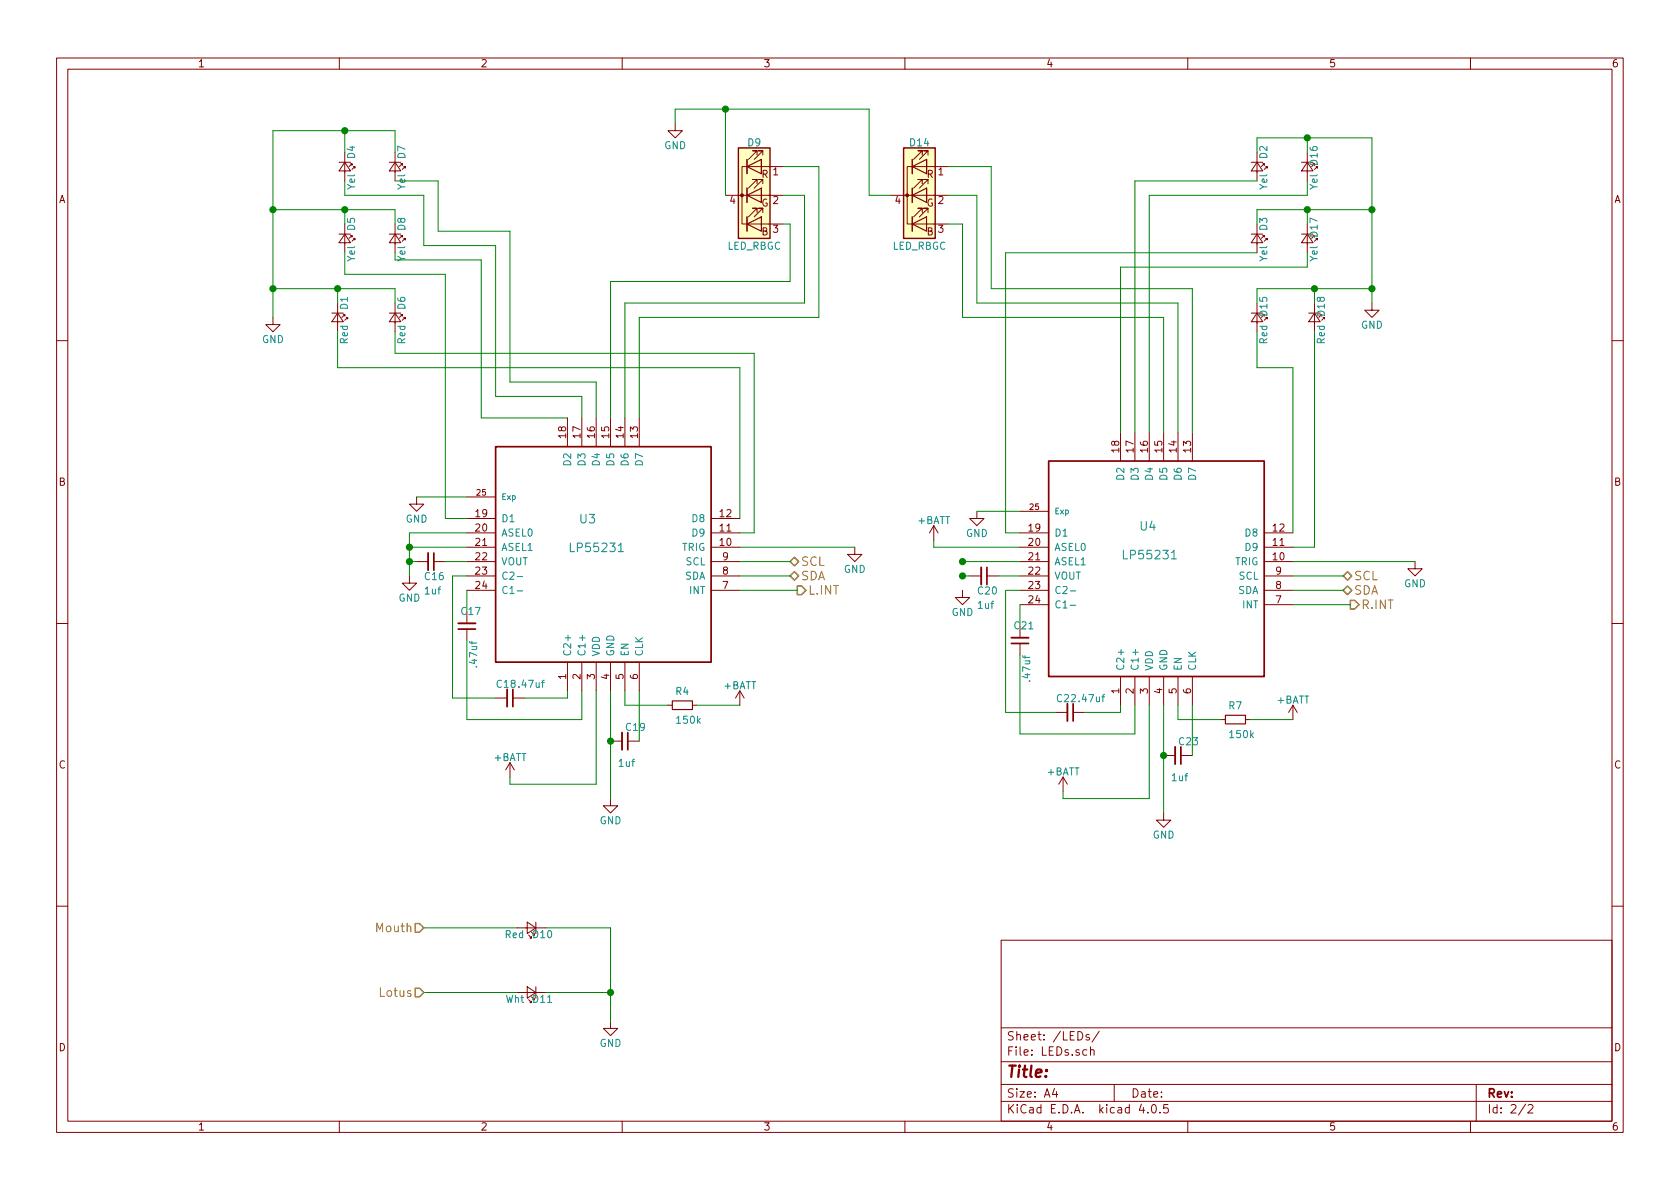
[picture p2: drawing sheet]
<svg xmlns="http://www.w3.org/2000/svg" width="297mm" height="210mm" viewBox="0 0 297 210" stroke-linecap="round" stroke-linejoin="round" font-family="sans-serif">
<g fill="none" stroke="#840000" stroke-width=".18">
<path d="M10 10.3h277v189.9h-277zM12 12.2h273v186.1h-273zM60 10.3v1.9M110 10.3v1.9M160 10.3v1.9M210 10.3v1.9M260 10.3v1.9M59.9 28.7h2.1M61 28.7l1 1.5h-2.1zM61 26.9v5.1M61 39.6v5.1M62 29h.2v.2v-.2l-.5 .5"/>
<path d="M62.5 29.5h.2v.2v-.2l-.5 .5M68.8 28.7h2.1M69.8 28.7l1.1 1.5h-2.1zM69.8 26.9v5.1M69.8 39.6v5.1M70.9 29h.2v.2v-.2l-.5 .5M71.4 29.5h.2v.2v-.2l-.5 .5M119.4 21.8v1.3h1.2l-1.2 1.3-1.3-1.3h1.3M128.3 34.5h10.1M132.1 33.3v2.5M132.1 28.2v2.5M132.1 39.6h6.3"/>
<path d="M132.1 38.3v2.6M133.9 37.6v-.8h-.8h.8l-1.6 1.5M133.9 32.5v-.8h-.8h.8l-1.6 1.6M133.9 27.4v-.7h-.8h.8l-1.6 1.5M134.6 33.3v2.5zM134.6 33.3h.1M134.6 28.2v2.5zM134.6 28.2h.1M134.9 37.6v-.8h-.8h.8l-1.6 1.5M134.9 32.5v-.8h-.8h.8l-1.6 1.6M134.9 27.4v-.7h-.8h.8l-1.6 1.5M138.4 29.5h-7.2v10.1h1.1"/>
<path d="M157.5 34.5h10.1M161.3 33.3v2.5M161.3 28.2v2.5M161.3 39.6h6.3M161.3 38.3v2.6M163.1 37.6v-.8h-.8h.8l-1.6 1.5M163.1 32.5v-.8h-.8h.8l-1.6 1.6M163.1 27.4v-.7h-.8h.8l-1.6 1.5M163.8 33.3v2.5zM163.8 33.3h.1M163.8 28.2v2.5zM163.8 28.2h.1"/>
<path d="M164.1 37.6v-.8h-.8h.8l-1.5 1.5M164.1 32.5v-.8h-.8h.8l-1.5 1.6M164.1 27.4v-.7h-.8h.8l-1.5 1.5M167.6 29.5h-7.2v10.1h1.1M221.2 28.7h2.1M222.2 28.7l1.1 1.5h-2.1zM222.2 26.9v5.1M222.2 39.6v5.1M223.3 29h.2v.2v-.2l-.5 .5M223.8 29.5h.2v.2v-.2l-.5 .5M230.1 28.7h2.1M231.1 28.7l1.1 1.5h-2.1z"/>
<path d="M231.1 28.7v3.3M232.7 29.5h.2v.2v-.2l-.5 .5M48.3 56.1v1.3h1.2l-1.2 1.3-1.3-1.3h1.3M58.7 55.4h2M59.7 55.4l1 1.5h-2zM59.7 53.6v5.1M59.9 41.4h2.1M60.7 55.6h.3v.3v-.3l-.5 .5M61 41.4l1 1.5h-2.1zM61.2 56.1h.3v.3v-.3l-.5 .5M62 41.7h.2v.2v-.2l-.5 .5M62.5 42.2h.2v.2v-.2l-.5 .5"/>
<path d="M68.8 55.4h2.1M68.8 41.4h2.1M69.8 55.4l1.1 1.5h-2.1zM69.8 41.4l1.1 1.5h-2.1zM69.8 53.6v5.1M70.9 55.6h.2v.3v-.3l-.5 .5M70.9 41.7h.2v.2v-.2l-.5 .5M71.4 56.1h.2v.3v-.3l-.5 .5M71.4 42.2h.2v.2v-.2l-.5 .5M221.2 55.4h2.1M221.2 41.4h2.1M222.2 55.4l1.1 1.5h-2.1z"/>
<path d="M222.2 41.4l1.1 1.5h-2.1zM222.2 55.4v3.3M223.3 41.7h.2v.2v-.2l-.5 .5M223.8 56.1h.2v.3v-.3l-.5 .5M223.8 42.2h.2v.2v-.2l-.5 .5M230.1 41.4h2.1M231.1 41.4l1.1 1.5h-2.1zM231.1 41.4v3.3M231.4 55.4h2M232.4 55.4l1 1.5h-2zM232.4 55.4v3.3M232.7 42.2h.2v.2v-.2l-.5 .5"/>
<path d="M233.9 56.1h.3v.3v-.3l-.5 .5M242.6 53.6v1.3h1.2l-1.2 1.2-1.3-1.2h1.3M10 60.2h2M100.3 73.9v5.1M102.9 73.9v5.1M105.4 73.9v5.1M107.9 73.9v5.1M110.5 73.9v5.1M113 73.9v5.1M198.1 76.4v5.1M200.7 76.4v5.1M203.2 76.4v5.1"/>
<path d="M205.7 76.4v5.1M208.3 76.4v5.1M210.8 76.4v5.1M285 60.2h2M73.7 87.9v1.2h1.2l-1.2 1.3-1.3-1.3h1.3M73.7 99.3h2M76.7 99.3h2M82.5 99.3h5.1M82.5 96.8h5.1M82.5 94.2h5.1M82.5 87.9h5.1M82.5 91.7h5.1"/>
<path d="M125.7 99.3h5.1M125.7 96.8h5.1M125.7 94.2h5.1M125.7 91.7h5.1M151.1 96.8v1.2h1.3l-1.3 1.3-1.2-1.3h1.2M165.1 93l-.8 1.2M165.1 93v2.5M165.1 93l.8 1.2M172.7 90.4v1.3h1.3l-1.3 1.3-1.3-1.3h1.3M180.3 90.4h5.1M180.3 99.3h5.1M180.3 96.8h5.1"/>
<path d="M180.3 94.2h5.1M223.5 99.3h5.1M223.5 96.8h5.1M223.5 94.2h5.1M250.2 99.3v1.3h1.3l-1.3 1.2-1.3-1.2h1.3M10 110.3h2M72.4 101.8v1.3h1.3l-1.3 1.3-1.3-1.3h1.3M82.5 104.4h5.1M82.5 101.8h5.1M82.5 108.2v2M82.5 111.2v2.1M100.3 117.1v5.1"/>
<path d="M102.9 117.1v5.1M105.4 117.1v5.1M107.9 117.1v5.1M110.5 117.1v5.1M113 117.1v5.1M125.7 104.4h5.1M125.7 101.8h5.1M170.2 104.4v1.3h1.2l-1.2 1.2-1.3-1.2h1.3M171.4 101.8h2.1M174.5 101.8h2M180.3 106.9h5.1M180.3 104.4h5.1"/>
<path d="M180.3 101.8h5.1M180.3 110.7v2.1M180.3 113.8v2M198.1 119.6v5.1M200.7 119.6v5.1M203.2 119.6v5.1M205.7 119.6v5.1M208.3 119.6v5.1M210.8 119.6v5.1M223.5 106.9h5.1M223.5 104.4h5.1M223.5 101.8h5.1"/>
<path d="M285 110.3h2M87.6 123.4h2.1M90.2 134.9l-.8 1.2M90.2 134.9v2.5M90.2 134.9l.7 1.2M90.7 123.4h2M107.9 131.1h2.1M111 131.1h2M118.1 124.7h.8M122.4 124.7h.8M130.8 122.2l-.8 1.2M130.8 122.2v2.5"/>
<path d="M130.8 122.2l.8 1.2M186.7 126h2M188 137.4l-.8 1.3M188 137.4v2.5M188 137.4l.7 1.3M189.7 126h2.1M205.7 133.6h2.1M208.8 133.6h2M215.9 127.2h.8M220.2 127.2h.8M228.6 124.7l-.8 1.3M228.6 124.7v2.5"/>
<path d="M228.6 124.7l.8 1.3M107.9 141.2v1.3h1.3l-1.3 1.3-1.2-1.3h1.2M205.7 143.8v1.2h1.3l-1.3 1.3-1.2-1.3h1.2M10 160.2h2M91.4 164.1h3.3M91.4 175.5h3.3M93.2 163.1l1.5 1-1.5 1zM93.2 174.5l1.5 1-1.5 1zM93.5 165.3l.5 .6h-.3h.3v-.3M93.5 176.8l.5 .5h-.3h.3v-.3M94.7 163.1v2M94.7 174.5v2"/>
<path d="M177 166.3h108v32h-108zM285 160.2h2M60 198.3v1.9M107.9 180.6v1.3h1.3l-1.3 1.2-1.2-1.2h1.2M110 198.3v1.9M160 198.3v1.9M177 194.8h108M177 191.8h108M177 187.8h108M177 181.8h108M186.4 192.5l-.3 1h.9M186.8 193v1"/>
<path d="M192.2 185.7l-.5-.1-.3 .3 .1 .6 .2 .1 .5-.1M192.6 183a.37 .37 0 0 0-.6 .1l.1 .3 .5 .1 .1 .1-.3 .3-.4-.1M192.8 185.7l.2-.1 .4 .1v.9M192.8 185.1v1.5M194.4 182.3l-1.3 2M197 191.8v3M201.8 195.2l-.4 1.1h1M202.9 196.7v.1M203.8 195.4l.1-.1a.81 .81 0 0 1 .6 .6 .81 .81 0 0 1-.3 .8l-.1 .1a.8 .8 0 0 1-.6-.6 .8 .8 0 0 1 .3-.8zM205.1 196.7v.1M206.5 195.3h-.7l-.1 .7 .2-.1 .5 .1 .2 .2-.1 .5-.2 .1-.6-.1M210 198.3v1.9"/>
<path d="M260 198.3v1.9M261 191.8v6.5M269.7 195.2l-1.2 2M270.2 195.5l.2-.2h.4l.2 .5-.9 1h.9"/>
</g>
<path d="M87.6 79h38.1v38.1h-38.1zM76.7 97.8v3M185.4 81.5h38.1v38.1h-38.1zM81 111.2h3.1M174.5 100.3v3.1M178.8 113.8h3.1M90.7 121.9v3.1M111 129.5v3.1M189.7 124.5v3M208.8 132.1v3" fill="none" stroke="#840000" stroke-width=".3"/>
<path d="M109.3 97.6h.9M207.1 98.8h.9M91.4 104.5h1M91.4 101.9h1M189.2 104.5h1M189.2 107h1" fill="none" stroke="#008484" stroke-width=".18"/>
<path d="M75.7 97.8v3M81 110.2h3.1M173.5 100.3v3.1M178.8 112.8h3.1M89.7 121.9v3.1M110 129.5v3.1M188.7 124.5v3M207.8 132.1v3" fill="none" stroke="#840000" stroke-width=".33"/>
<path d="M139.7 99.3l.8-.8 .7 .8-.7 .8zM139.7 101.8l.8-.7 .7 .7-.7 .8zM141 103.6h.7l.8 .8-.8 .8h-.7zM237.5 101.8l.8-.7 .7 .7-.7 .8zM237.5 104.4l.8-.8 .7 .8-.7 .8zM238.8 106.2h.7l.8 .7-.8 .8h-.7zM73.4 163.3h.8l.7 .8-.7 .7h-.8zM73.4 174.7h.8l.7 .8-.7 .8h-.8z" fill="none" stroke="#848400" stroke-width=".25"/>
<g fill="none" stroke="#840000" stroke-width=".2">
<path d="M132.1 39.6l2.5-1.3v2.6zM132.1 34.5l2.5-1.2v2.5zM132.1 29.5l2.5-1.3v2.5zM132.1 28.2v2.5M132.1 33.3v2.5M132.1 38.3v2.6M161.3 39.6l2.5-1.3v2.6zM161.3 34.5l2.5-1.2v2.5zM161.3 29.5l2.5-1.3v2.5zM161.3 28.2v2.5M161.3 33.3v2.5M161.3 38.3v2.6"/>
<path d="M118.9 123.9h3.5v1.6h-3.5zM216.7 126.5h3.5v1.5h-3.5z"/>
</g>
<g fill="#ffffc2" stroke="#ffffc2" stroke-width=".18">
<path d="M130.6 26.2h5.5v16h-5.5z"/>
<path d="M159.8 26.2h5.6v16h-5.6z"/>
</g>
<path d="M130.6 26.2h5.5v16h-5.5zM159.8 26.2h5.6v16h-5.6z" fill="none" stroke="#840000" stroke-width=".25"/>
<g fill="#840000" stroke="#840000" stroke-width=".18">
<circle cx="131.2" cy="34.5" r=".25"/>
<circle cx="160.4" cy="34.5" r=".25"/>
</g>
<g fill="none" stroke="#008400" stroke-width=".18">
<path d="M128.3 19.3v15.2M48.3 37.1h21.5v2.5M61 32v2.5h13.9v8.9h12.7v26.7h15.3v3.8M61 23.1v3.8M61 37.1v2.5M69.8 26.9v-3.8h-21.5v33M69.8 32h7.7v8.9h12.7v26.7h15.2v6.3M119.4 21.8v-2.5h34.3v15.2h3.8M138.4 29.5h6.4v26.6h-31.8v17.8M138.4 34.5h3.8v19.1h-31.7v20.3M138.4 39.6h1.3v10.2h-31.8v24.1M167.6 29.5h7.7v21.5h35.5v25.4"/>
<path d="M167.6 39.6h2.6v16.5h35.5v20.3M167.6 34.5h5.1v19.1h35.6v22.8M222.2 32h-21.5v44.4M222.2 26.9v-2.5h20.4v29.2M231.1 32v2.5h-27.9v41.9M231.1 24.4v2.5M231.1 37.1v2.5M242.6 37.1h-20.4v2.5M48.3 51h21.5v2.6M59.7 51v2.6M59.7 58.7v6.3h71.1v26.7M61 44.7v3.8h17.7v43.2h3.8"/>
<path d="M69.8 58.7v3.8h63.5v31.7h-2.5M69.8 46h15.3v27.9h15.2M222.2 44.7h-44.4v49.5h2.5M222.2 58.7v6.3h6.4v29.2M231.1 44.7v2.5h-33v29.2M232.4 58.7v38.1h-3.8M232.4 51v2.6M242.6 51h-20.4v2.6M72.4 99.3h1.3M72.4 96.8h10.1M73.7 87.9h8.8M78.7 99.3h3.8"/>
<path d="M82.5 94.2h-10.1v7.6M130.8 99.3h8.9M130.8 96.8h20.3M165.1 95.5v1.3h15.2M170.2 99.3h10.1M172.7 90.4h7.6M228.6 99.3h21.6M82.5 113.3v13.9h20.4v-5M82.5 101.8h-2.5v21.6h7.6M82.5 104.4v3.8M130.8 104.4h10.2M130.8 101.8h8.9"/>
<path d="M170.2 101.8h1.2M176.5 101.8h3.8M180.3 104.4h-2.5v21.6h8.9M180.3 115.8v14h20.4v-5.1M180.3 106.9v3.8M228.6 104.4h8.9M228.6 101.8h8.9M228.6 106.9h10.2M100.3 122.2v1.2h-7.6M105.4 122.2v16.5h-15.2v-1.3M107.9 122.2v19M110.5 122.2v2.5h7.6"/>
<path d="M113 122.2v8.9M123.2 124.7h7.6M198.1 124.7v1.3h-6.3M203.2 124.7v16.5h-15.2v-1.3M205.7 124.7v19.1M208.3 124.7v2.5h7.6M210.8 124.7v8.9M221 127.2h7.6M74.9 164.1h16.5M74.9 175.5h16.5M96.5 164.1h11.4v16.5M96.5 175.5h11.4"/>
</g>
<g fill="#008400" stroke="#008400" stroke-width=".25">
<circle cx="128.3" cy="19.3" r=".51"/>
<circle cx="205.7" cy="133.6" r=".51"/>
<circle cx="170.2" cy="99.3" r=".51"/>
<circle cx="170.2" cy="101.8" r=".51"/>
<circle cx="108" cy="131.1" r=".51"/>
<circle cx="72.4" cy="96.8" r=".51"/>
<circle cx="72.4" cy="99.3" r=".51"/>
<circle cx="108" cy="175.5" r=".51"/>
<circle cx="61" cy="23.1" r=".51"/>
<circle cx="48.3" cy="37.1" r=".51"/>
<circle cx="61" cy="37.1" r=".51"/>
<circle cx="48.3" cy="51" r=".51"/>
<circle cx="59.7" cy="51" r=".51"/>
<circle cx="231.1" cy="24.4" r=".51"/>
<circle cx="242.6" cy="37.1" r=".51"/>
<circle cx="231.1" cy="37.1" r=".51"/>
<circle cx="242.6" cy="51" r=".51"/>
<circle cx="232.4" cy="51" r=".51"/>
</g>
<text font-size="2.8" fill="#840000" x="178" y="190.5">Title:</text>
<g font-size="2.1" fill="#008484">
<text x="102.5" y="92.6">U3</text>
<text x="201.6" y="93.8">U4</text>
<text x="101.2" y="97.6">LP55231</text>
<text x="199" y="98.9">LP55231</text>
</g>
<g font-size="2.1" fill="#848400">
<text x="141.6" y="100.1">SCL</text>
<text x="141.6" y="102.6">SDA</text>
<text x="142.9" y="105.2">L.INT</text>
<text x="239.4" y="102.6">SCL</text>
<text x="239.4" y="105.2">SDA</text>
<text x="240.7" y="107.7">R.INT</text>
<text x="66.6" y="164.8">Mouth</text>
<text x="67.2" y="176.3">Lotus</text>
</g>
<g font-size="2.1" fill="#840000">
<text x="178" y="184">Sheet: /LEDs/</text>
<text x="178" y="186.7">File: LEDs.sch</text>
<text x="178" y="196.9">KiCad E.D.A. kicad 4.0.5</text>
<text x="178" y="194.1">Size: A4</text>
<text x="200" y="194.1">Date:</text>
<text x="263" y="194.1">Rev:</text>
<text x="263" y="196.9">Id: 2/2</text>
</g>
<g font-size="1.8" fill="#840000">
<text x="35" y="11.9">1</text>
<text x="85" y="11.9">2</text>
<text x="135" y="11.9">3</text>
<text x="185" y="11.9">4</text>
<text x="235" y="11.9">5</text>
<text x="285" y="11.9">6</text>
<text x="10.4" y="35.9">A</text>
<text x="134.6" y="31.4">R</text>
<text x="136.7" y="31">1</text>
<text x="163.8" y="31.4">R</text>
<text x="165.9" y="31">1</text>
<text x="285.4" y="35.9">A</text>
<text x="129.1" y="36.1">4</text>
<text x="134.6" y="36.5">G</text>
<text x="134.6" y="41.6">B</text>
<text x="136.7" y="36.1">2</text>
<text x="136.7" y="41.1">3</text>
<text x="158.3" y="36.1">4</text>
<text x="163.8" y="36.5">G</text>
<text x="163.8" y="41.6">B</text>
<text x="165.9" y="36.1">2</text>
<text x="165.9" y="41.1">3</text>
<text x="100.1" y="77.4" transform="rotate(-90 100.1 77.4)">18</text>
<text x="102.6" y="77.4" transform="rotate(-90 102.6 77.4)">17</text>
<text x="105.2" y="77.4" transform="rotate(-90 105.2 77.4)">16</text>
<text x="107.7" y="77.4" transform="rotate(-90 107.7 77.4)">15</text>
<text x="110.2" y="77.4" transform="rotate(-90 110.2 77.4)">14</text>
<text x="112.8" y="77.4" transform="rotate(-90 112.8 77.4)">13</text>
<text x="197.9" y="80" transform="rotate(-90 197.9 80)">18</text>
<text x="200.4" y="80" transform="rotate(-90 200.4 80)">17</text>
<text x="202.9" y="80" transform="rotate(-90 202.9 80)">16</text>
<text x="205.5" y="80" transform="rotate(-90 205.5 80)">15</text>
<text x="208" y="80" transform="rotate(-90 208 80)">14</text>
<text x="210.6" y="80" transform="rotate(-90 210.6 80)">13</text>
<text x="10.4" y="85.9">B</text>
<text x="285.4" y="85.9">B</text>
<text x="84.1" y="94">20</text>
<text x="84.1" y="91.4">19</text>
<text x="127.3" y="94">11</text>
<text x="127.3" y="91.4">12</text>
<text x="181.9" y="94">19</text>
<text x="225.1" y="94">12</text>
<text x="84.1" y="96.5">21</text>
<text x="84.1" y="99.1">22</text>
<text x="84.1" y="101.6">23</text>
<text x="127.3" y="96.5">10</text>
<text x="127.8" y="101.6">8</text>
<text x="127.8" y="99.1">9</text>
<text x="181.9" y="96.5">20</text>
<text x="181.9" y="99.1">21</text>
<text x="181.9" y="101.6">22</text>
<text x="225.1" y="99.1">10</text>
<text x="225.1" y="96.5">11</text>
<text x="225.6" y="101.6">9</text>
<text x="84.1" y="104.1">24</text>
<text x="127.8" y="104.1">7</text>
<text x="181.9" y="104.1">23</text>
<text x="181.9" y="106.7">24</text>
<text x="225.6" y="106.7">7</text>
<text x="225.6" y="104.1">8</text>
<text x="100.1" y="120.1" transform="rotate(-90 100.1 120.1)">1</text>
<text x="102.6" y="120.1" transform="rotate(-90 102.6 120.1)">2</text>
<text x="105.2" y="120.1" transform="rotate(-90 105.2 120.1)">3</text>
<text x="107.7" y="120.1" transform="rotate(-90 107.7 120.1)">4</text>
<text x="110.2" y="120.1" transform="rotate(-90 110.2 120.1)">5</text>
<text x="112.8" y="120.1" transform="rotate(-90 112.8 120.1)">6</text>
<text x="197.9" y="122.7" transform="rotate(-90 197.9 122.7)">1</text>
<text x="200.4" y="122.7" transform="rotate(-90 200.4 122.7)">2</text>
<text x="202.9" y="122.7" transform="rotate(-90 202.9 122.7)">3</text>
<text x="205.5" y="122.7" transform="rotate(-90 205.5 122.7)">4</text>
<text x="208" y="122.7" transform="rotate(-90 208 122.7)">5</text>
<text x="210.6" y="122.7" transform="rotate(-90 210.6 122.7)">6</text>
<text x="10.4" y="135.9">C</text>
<text x="285.4" y="135.9">C</text>
<text x="10.4" y="185.9">D</text>
<text x="285.4" y="185.9">D</text>
<text x="35" y="199.9">1</text>
<text x="85" y="199.9">2</text>
<text x="135" y="199.9">3</text>
<text x="185" y="199.9">4</text>
<text x="235" y="199.9">5</text>
<text x="285" y="199.9">6</text>
</g>
<g font-size="1.8" fill="#008484">
<text x="62.8" y="28" transform="rotate(-90 62.8 28)">D4</text>
<text x="71.7" y="28" transform="rotate(-90 71.7 28)">D7</text>
<text x="117.4" y="26.4">GND</text>
<text x="132.2" y="25.9">D9</text>
<text x="160.9" y="25.9">D14</text>
<text x="224.1" y="28" transform="rotate(-90 224.1 28)">D2</text>
<text x="232.9" y="29.1" transform="rotate(-90 232.9 29.1)">D16</text>
<text x="62.8" y="33.5" transform="rotate(-90 62.8 33.5)">Yel</text>
<text x="71.7" y="33.5" transform="rotate(-90 71.7 33.5)">Yel</text>
<text x="224.1" y="33.5" transform="rotate(-90 224.1 33.5)">Yel</text>
<text x="232.9" y="33.5" transform="rotate(-90 232.9 33.5)">Yel</text>
<text x="62.8" y="40.7" transform="rotate(-90 62.8 40.7)">D5</text>
<text x="71.7" y="40.7" transform="rotate(-90 71.7 40.7)">D8</text>
<text x="224.1" y="40.7" transform="rotate(-90 224.1 40.7)">D3</text>
<text x="232.9" y="41.8" transform="rotate(-90 232.9 41.8)">D17</text>
<text x="62.8" y="46.2" transform="rotate(-90 62.8 46.2)">Yel</text>
<text x="128.5" y="44.1">LED_RBGC</text>
<text x="157.7" y="44.1">LED_RBGC</text>
<text x="224.1" y="46.2" transform="rotate(-90 224.1 46.2)">Yel</text>
<text x="232.9" y="46.2" transform="rotate(-90 232.9 46.2)">Yel</text>
<text x="61.5" y="54.7" transform="rotate(-90 61.5 54.7)">D1</text>
<text x="71.7" y="54.7" transform="rotate(-90 71.7 54.7)">D6</text>
<text x="224.1" y="55.8" transform="rotate(-90 224.1 55.8)">D15</text>
<text x="234.2" y="55.8" transform="rotate(-90 234.2 55.8)">D18</text>
<text x="240.6" y="58.1">GND</text>
<text x="46.3" y="60.6">GND</text>
<text x="61.5" y="60.8" transform="rotate(-90 61.5 60.8)">Red</text>
<text x="71.7" y="60.8" transform="rotate(-90 71.7 60.8)">Red</text>
<text x="224.1" y="60.8" transform="rotate(-90 224.1 60.8)">Red</text>
<text x="234.2" y="60.8" transform="rotate(-90 234.2 60.8)">Red</text>
<text x="101" y="82.3" transform="rotate(-90 101 82.3)">D2</text>
<text x="103.5" y="82.3" transform="rotate(-90 103.5 82.3)">D3</text>
<text x="106" y="82.3" transform="rotate(-90 106 82.3)">D4</text>
<text x="108.6" y="82.3" transform="rotate(-90 108.6 82.3)">D5</text>
<text x="111.1" y="82.3" transform="rotate(-90 111.1 82.3)">D6</text>
<text x="113.7" y="82.3" transform="rotate(-90 113.7 82.3)">D7</text>
<text x="198.8" y="84.8" transform="rotate(-90 198.8 84.8)">D2</text>
<text x="201.3" y="84.8" transform="rotate(-90 201.3 84.8)">D3</text>
<text x="203.8" y="84.8" transform="rotate(-90 203.8 84.8)">D4</text>
<text x="206.4" y="84.8" transform="rotate(-90 206.4 84.8)">D5</text>
<text x="208.9" y="84.8" transform="rotate(-90 208.9 84.8)">D6</text>
<text x="211.5" y="84.8" transform="rotate(-90 211.5 84.8)">D7</text>
<text x="71.7" y="92.4">GND</text>
<text x="88.6" y="94.9">ASEL0</text>
<text x="88.6" y="92.3">D1</text>
<text x="122.5" y="94.9">D9</text>
<text x="122.5" y="92.3">D8</text>
<text x="162.2" y="92.7">+BATT</text>
<text x="170.8" y="94.9">GND</text>
<text x="186.4" y="94.9">D1</text>
<text x="220.2" y="94.9">D8</text>
<text x="88.6" y="97.4">ASEL1</text>
<text x="88.6" y="99.9">VOUT</text>
<text x="120.5" y="97.4">TRIG</text>
<text x="121.2" y="99.9">SCL</text>
<text x="149.2" y="101.3">GND</text>
<text x="186.4" y="97.4">ASEL0</text>
<text x="186.4" y="99.9">ASEL1</text>
<text x="218.3" y="99.9">TRIG</text>
<text x="220.2" y="97.4">D9</text>
<text x="70.4" y="106.4">GND</text>
<text x="75.2" y="102.6">C16</text>
<text x="75.2" y="105.1">1uf</text>
<text x="88.6" y="102.5">C2</text>
<text x="88.6" y="105">C1</text>
<text x="121" y="102.5">SDA</text>
<text x="121.9" y="105">INT</text>
<text x="172.9" y="105.1">C20</text>
<text x="172.9" y="107.6">1uf</text>
<text x="186.4" y="102.5">VOUT</text>
<text x="186.4" y="105">C2</text>
<text x="186.4" y="107.6">C1</text>
<text x="218.8" y="105">SDA</text>
<text x="219" y="102.5">SCL</text>
<text x="219.7" y="107.6">INT</text>
<text x="248.2" y="103.8">GND</text>
<text x="81.6" y="108.7">C17</text>
<text x="168.2" y="108.9">GND</text>
<text x="179.4" y="111.3">C21</text>
<text x="84.4" y="117.8" transform="rotate(-90 84.4 117.8)">.47uf</text>
<text x="101" y="116.1" transform="rotate(-90 101 116.1)">C2+</text>
<text x="103.5" y="116.1" transform="rotate(-90 103.5 116.1)">C1+</text>
<text x="106" y="116.1" transform="rotate(-90 106 116.1)">VDD</text>
<text x="108.6" y="116.1" transform="rotate(-90 108.6 116.1)">GND</text>
<text x="111.1" y="116.1" transform="rotate(-90 111.1 116.1)">EN</text>
<text x="113.7" y="116.1" transform="rotate(-90 113.7 116.1)">CLK</text>
<text x="198.8" y="118.6" transform="rotate(-90 198.8 118.6)">C2+</text>
<text x="201.3" y="118.6" transform="rotate(-90 201.3 118.6)">C1+</text>
<text x="203.8" y="118.6" transform="rotate(-90 203.8 118.6)">VDD</text>
<text x="206.4" y="118.6" transform="rotate(-90 206.4 118.6)">GND</text>
<text x="208.9" y="118.6" transform="rotate(-90 208.9 118.6)">EN</text>
<text x="211.5" y="118.6" transform="rotate(-90 211.5 118.6)">CLK</text>
<text x="87.9" y="121.6">C18 .47uf</text>
<text x="119.5" y="122.9">R4</text>
<text x="127.9" y="121.9">+BATT</text>
<text x="182.1" y="120.3" transform="rotate(-90 182.1 120.3)">.47uf</text>
<text x="186.9" y="124.1">C22 .47uf</text>
<text x="217.3" y="125.4">R7</text>
<text x="225.7" y="124.4">+BATT</text>
<text x="110.7" y="129.2">C19</text>
<text x="119.8" y="128">150k</text>
<text x="208.5" y="131.8">C23</text>
<text x="217.6" y="130.5">150k</text>
<text x="87.3" y="134.6">+BATT</text>
<text x="109.4" y="135.6">1uf</text>
<text x="185.1" y="137.1">+BATT</text>
<text x="207.2" y="138.1">1uf</text>
<text x="106" y="145.7">GND</text>
<text x="203.8" y="148.3">GND</text>
<text x="89.3" y="165.9">Red</text>
<text x="94.3" y="165.9">D10</text>
<text x="89.4" y="177.3">Wht</text>
<text x="94.3" y="177.3">D11</text>
<text x="106" y="185.1">GND</text>
</g>
<text font-size="1.8" fill="#008400" x="71.7" y="46.2" transform="rotate(-90 71.7 46.2)">Yel</text>
<g font-size="1.4" fill="#840000">
<text x="84.3" y="87.6">25</text>
<text x="182.1" y="90.2">25</text>
</g>
<g font-size="1.4" fill="#008484">
<text x="88.6" y="88.4">Exp</text>
<text x="186.4" y="90.9">Exp</text>
</g>
</svg>
